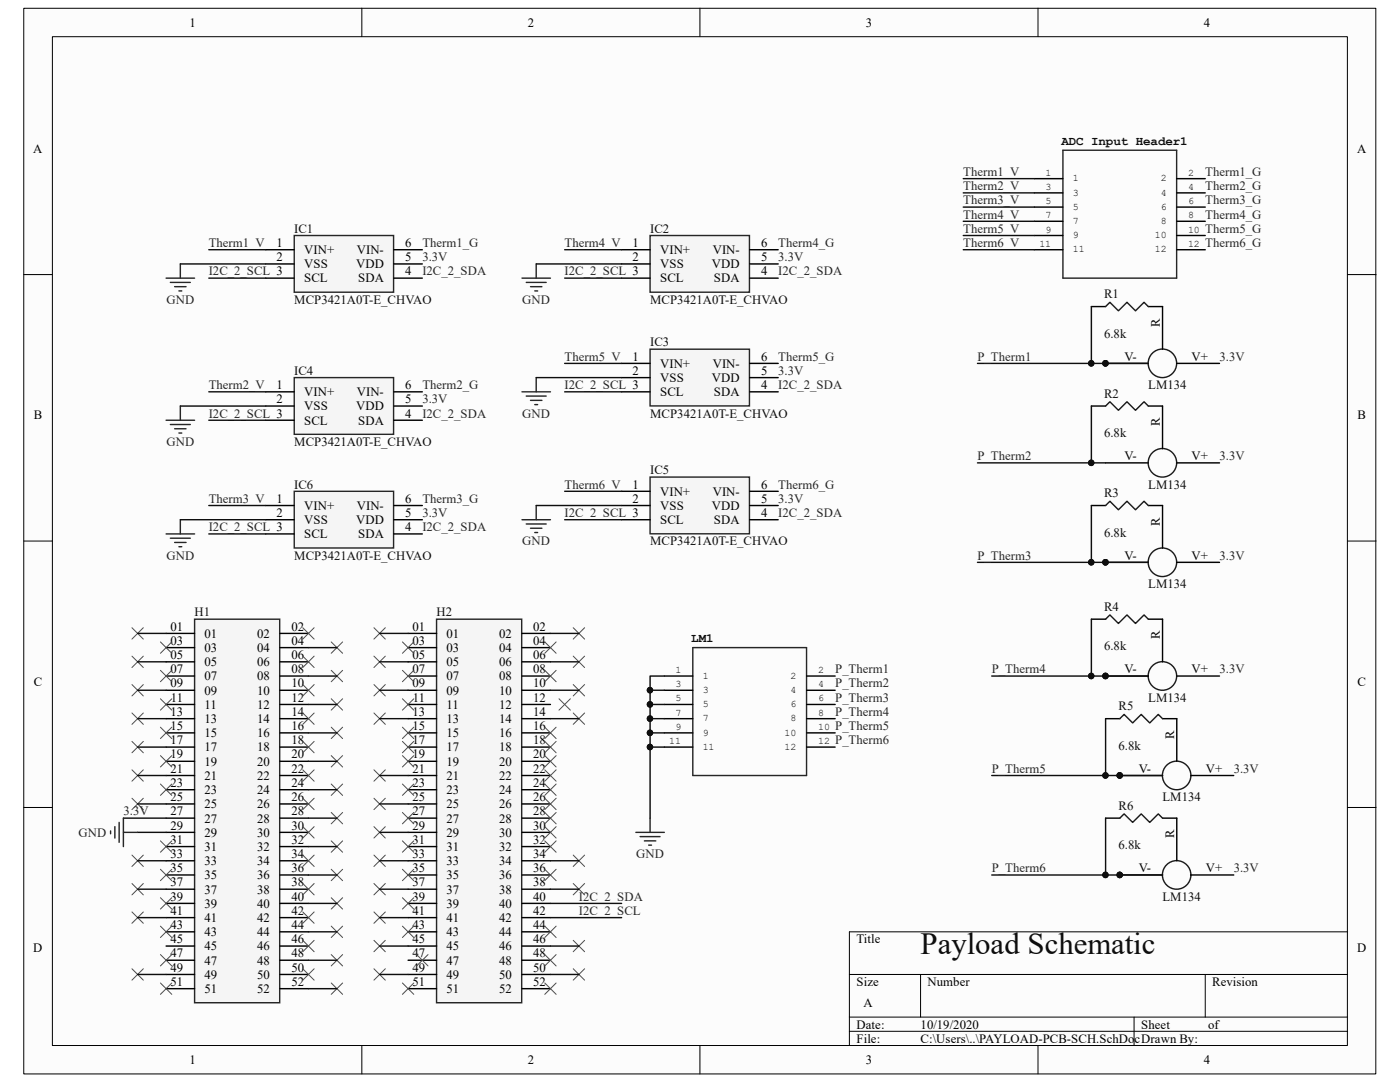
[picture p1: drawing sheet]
<svg xmlns="http://www.w3.org/2000/svg" width="279mm" height="216mm" viewBox="0 0 279 216" stroke-linecap="round" stroke-linejoin="round" font-family="sans-serif">
<path d="M4.8 1.7h269.8v212.6h-269.8z" fill="#fcfcfc"/>
<path d="M4.7 1.7h269.9v212.6h-269.9z" fill="none" stroke="#000" stroke-width=".2"/>
<path d="M10.5 7.4h258.4v201.2h-258.4z" fill="#fcfcfc"/>
<g fill="none" stroke="#000" stroke-width=".2">
<path d="M10.5 7.3h258.4v201.3h-258.4zM72.2 1.6v5.7M139.7 1.6v5.7M207.2 1.6v5.7M4.7 54.8h5.7M268.9 54.8h5.7M4.7 108h5.7M268.9 108h5.7M4.7 161.1h5.7M268.9 161.1h5.7M169.5 194.4h99.4M183.7 194.4v8.5"/>
<path d="M240.5 194.4v8.5M268.9 185.9h-99.4v22.7M72.2 208.6v5.7M139.7 208.6v5.7M169.5 202.9h99.4M169.5 205.8h99.4M207.2 208.6v5.7M226.3 202.9v5.7"/>
</g>
<path d="M87.1 123.6h17v76.5h-17z" fill-rule="evenodd" fill="#f5f5f5" stroke="#262626" stroke-width=".28"/>
<g fill="none" stroke="#000" stroke-width=".28">
<path d="M81.4 126.4h5.7M81.4 129.2h5.7M81.4 132.1h5.7M81.4 134.9h5.7M81.4 137.7h5.7M104.2 126.4h5.7M104.2 129.2h5.7M104.2 132.1h5.7M104.2 134.9h5.7M104.2 137.7h5.7M81.4 140.6h5.7M81.4 143.4h5.7"/>
<path d="M81.4 146.2h5.7M81.4 149.1h5.7M81.4 151.9h5.7M81.4 154.7h5.7M81.4 157.6h5.7M104.2 140.6h5.7M104.2 143.4h5.7M104.2 146.2h5.7M104.2 149.1h5.7M104.2 151.9h5.7M104.2 154.7h5.7M104.2 157.6h5.7"/>
<path d="M81.4 160.4h5.7M81.4 163.3h5.7M81.4 166.1h5.7M81.4 168.9h5.7M81.4 171.8h5.7M81.4 174.6h5.7M81.4 177.4h5.7M104.2 160.4h5.7M104.2 163.3h5.7M104.2 166.1h5.7M104.2 168.9h5.7M104.2 171.8h5.7"/>
<path d="M104.2 174.6h5.7M104.2 177.4h5.7M81.4 180.3h5.7M81.4 183.1h5.7M81.4 185.9h5.7M81.4 188.8h5.7M81.4 191.6h5.7M81.4 194.4h5.7M81.4 197.3h5.7M104.2 180.3h5.7M104.2 183.1h5.7M104.2 185.9h5.7"/>
<path d="M104.2 188.8h5.7M104.2 191.6h5.7M104.2 194.4h5.7M104.2 197.3h5.7"/>
</g>
<path d="M38.8 123.6h17v76.5h-17z" fill-rule="evenodd" fill="#f5f5f5" stroke="#262626" stroke-width=".28"/>
<g fill="none" stroke="#000" stroke-width=".28">
<path d="M206.4 35.6h5.7M206.4 38.5h5.7M234.9 35.6h5.6M234.9 38.5h5.6M206.4 41.3h5.7M206.4 44.2h5.7M206.4 47h5.7M206.4 49.8h5.7M234.9 41.3h5.6M234.9 44.2h5.6M234.9 47h5.6M234.9 49.8h5.6"/>
<path d="M33.1 126.4h5.7M33.1 129.2h5.7M33.1 132.1h5.7M33.1 134.9h5.7M33.1 137.7h5.7M55.9 126.4h5.7M55.9 129.2h5.7M55.9 132.1h5.7M55.9 134.9h5.7M55.9 137.7h5.7M132.6 134.9h5.7M132.6 137.7h5.7"/>
<path d="M161 134.9h5.7M161 137.7h5.7M33.1 140.6h5.7M33.1 143.4h5.7M33.1 146.2h5.7M33.1 149.1h5.7M33.1 151.9h5.7M33.1 154.7h5.7M33.1 157.6h5.7M55.9 140.6h5.7M55.9 143.4h5.7M55.9 146.2h5.7"/>
<path d="M55.9 149.1h5.7M55.9 151.9h5.7M55.9 154.7h5.7M55.9 157.6h5.7M132.6 140.6h5.7M132.6 143.4h5.7M132.6 146.2h5.7M132.6 149.1h5.7M161 140.6h5.7M161 143.4h5.7M161 146.2h5.7M161 149.1h5.7"/>
<path d="M33.1 160.4h5.7M33.1 163.3h5.7M33.1 166.1h5.7M33.1 168.9h5.7M33.1 171.8h5.7M33.1 174.6h5.7M33.1 177.4h5.7M55.9 160.4h5.7M55.9 163.3h5.7M55.9 166.1h5.7M55.9 168.9h5.7M55.9 171.8h5.7"/>
<path d="M55.9 174.6h5.7M55.9 177.4h5.7M33.1 180.3h5.7M33.1 183.1h5.7M33.1 185.9h5.7M33.1 188.8h5.7M33.1 191.6h5.7M33.1 194.4h5.7M33.1 197.3h5.7M55.9 180.3h5.7M55.9 183.1h5.7M55.9 185.9h5.7"/>
<path d="M55.9 188.8h5.7M55.9 191.6h5.7M55.9 194.4h5.7M55.9 197.3h5.7"/>
</g>
<g fill="none" stroke="#4c4c4c" stroke-width=".2">
<path d="M26.3 136.6l2.3 2.3M26.3 130.9l2.3 2.3M26.3 125.3l2.3 2.2M28.6 136.6l-2.3 2.3M28.6 130.9l-2.3 2.3M28.6 125.3l-2.3 2.2M32 139.4l2.3 2.3M32 133.8l2.3 2.2M32 128.1l2.3 2.3M34.3 139.4l-2.3 2.3M34.3 133.8l-2.3 2.2M34.3 128.1l-2.3 2.3"/>
<path d="M60.4 136.6l2.3 2.3M60.4 130.9l2.3 2.3M60.4 125.3l2.3 2.2M62.7 136.6l-2.3 2.3M62.7 130.9l-2.3 2.3M62.7 125.3l-2.3 2.2M66.1 139.4l2.3 2.3M66.1 133.8l2.3 2.2M66.1 128.1l2.3 2.3M68.4 139.4l-2.3 2.3M68.4 133.8l-2.3 2.2M68.4 128.1l-2.3 2.3"/>
<path d="M74.6 136.6l2.3 2.3M74.6 130.9l2.3 2.3M74.6 125.3l2.3 2.2M76.9 130.9l-2.3 2.3M76.9 125.3l-2.3 2.2M76.9 136.6l-2.3 2.3M80.3 139.4l2.3 2.3M80.3 133.8l2.3 2.2M80.3 128.1l2.3 2.3M82.6 139.4l-2.3 2.3M82.6 133.8l-2.3 2.2M82.6 128.1l-2.3 2.3"/>
<path d="M108.7 133.8l2.3 2.2M108.7 128.1l2.3 2.3M111 133.8l-2.3 2.2M111 128.1l-2.3 2.3M111.6 139.4l2.2 2.3M113.8 139.4l-2.2 2.3M114.4 136.6l2.3 2.3M114.4 130.9l2.3 2.3M114.4 125.3l2.3 2.2M116.7 136.6l-2.3 2.3M116.7 130.9l-2.3 2.3M116.7 125.3l-2.3 2.2"/>
<path d="M26.3 159.3l2.3 2.2M26.3 153.6l2.3 2.3M26.3 147.9l2.3 2.3M26.3 142.3l2.3 2.2M28.6 159.3l-2.3 2.2M28.6 153.6l-2.3 2.3M28.6 147.9l-2.3 2.3M28.6 142.3l-2.3 2.2M32 156.4l2.3 2.3M32 150.8l2.3 2.2M32 145.1l2.3 2.3M34.3 156.4l-2.3 2.3"/>
<path d="M34.3 150.8l-2.3 2.2M34.3 145.1l-2.3 2.3M60.4 159.3l2.3 2.2M60.4 153.6l2.3 2.3M60.4 147.9l2.3 2.3M60.4 142.3l2.3 2.2M62.7 159.3l-2.3 2.2M62.7 153.6l-2.3 2.3M62.7 147.9l-2.3 2.3M62.7 142.3l-2.3 2.2M66.1 156.4l2.3 2.3M66.1 150.8l2.3 2.2"/>
<path d="M66.1 145.1l2.3 2.3M68.4 156.4l-2.3 2.3M68.4 150.8l-2.3 2.2M68.4 145.1l-2.3 2.3M74.6 159.3l2.3 2.2M74.6 153.6l2.3 2.3M74.6 142.3l2.3 2.2M76.9 159.3l-2.3 2.2M76.9 142.3l-2.3 2.2M76.9 153.6l-2.3 2.3M80.3 150.8l2.3 2.2M80.3 145.1l2.3 2.3"/>
<path d="M80.3 156.4l2.3 2.3M82.6 156.4l-2.3 2.3M82.6 150.8l-2.3 2.2M82.6 145.1l-2.3 2.3M108.7 150.8l2.3 2.2M108.7 145.1l2.3 2.3M111 150.8l-2.3 2.2M111 145.1l-2.3 2.3M114.4 142.3l2.3 2.2M116.7 142.3l-2.3 2.2M26.3 176.3l2.3 2.3M26.3 170.6l2.3 2.3"/>
<path d="M28.6 176.3l-2.3 2.3M28.6 170.6l-2.3 2.3M32 179.1l2.3 2.3M32 173.5l2.3 2.2M32 167.8l2.3 2.3M34.3 179.1l-2.3 2.3M34.3 173.5l-2.3 2.2M34.3 167.8l-2.3 2.3M60.4 170.6l2.3 2.3M60.4 176.3l2.3 2.3M60.4 165l2.3 2.2M62.7 176.3l-2.3 2.3"/>
<path d="M62.7 170.6l-2.3 2.3M62.7 165l-2.3 2.2M66.1 173.5l2.3 2.2M66.1 162.1l2.3 2.3M66.1 179.1l2.3 2.3M66.1 167.8l2.3 2.3M68.4 179.1l-2.3 2.3M68.4 173.5l-2.3 2.2M68.4 167.8l-2.3 2.3M68.4 162.1l-2.3 2.3M74.6 170.6l2.3 2.3M74.6 176.3l2.3 2.3"/>
<path d="M74.6 165l2.3 2.2M76.9 176.3l-2.3 2.3M76.9 165l-2.3 2.2M76.9 170.6l-2.3 2.3M80.3 173.5l2.3 2.2M80.3 162.1l2.3 2.3M80.3 179.1l2.3 2.3M80.3 167.8l2.3 2.3M82.6 173.5l-2.3 2.2M82.6 179.1l-2.3 2.3M82.6 167.8l-2.3 2.3M82.6 162.1l-2.3 2.3"/>
<path d="M108.7 173.5l2.3 2.2M111 173.5l-2.3 2.2M114.4 176.3l2.3 2.3M114.4 170.6l2.3 2.3M116.7 176.3l-2.3 2.3M116.7 170.6l-2.3 2.3M26.3 193.3l2.3 2.3M26.3 182l2.3 2.2M28.6 193.3l-2.3 2.3M28.6 182l-2.3 2.2M32 196.1l2.3 2.3M32 190.5l2.3 2.2"/>
<path d="M32 184.8l2.3 2.3M34.3 196.1l-2.3 2.3M34.3 190.5l-2.3 2.2M34.3 184.8l-2.3 2.3M60.4 193.3l2.3 2.3M60.4 182l2.3 2.2M60.4 187.6l2.3 2.3M62.7 193.3l-2.3 2.3M62.7 187.6l-2.3 2.3M62.7 182l-2.3 2.2M66.1 184.8l2.3 2.3M66.1 196.1l2.3 2.3"/>
<path d="M66.1 190.5l2.3 2.2M68.4 196.1l-2.3 2.3M68.4 190.5l-2.3 2.2M68.4 184.8l-2.3 2.3M74.6 193.3l2.3 2.3M74.6 182l2.3 2.2M74.6 187.6l2.3 2.3M76.9 187.6l-2.3 2.3M76.9 182l-2.3 2.2M76.9 193.3l-2.3 2.3M80.3 196.1l2.3 2.3M80.3 184.8l2.3 2.3"/>
<path d="M82.6 196.1l-2.3 2.3M82.6 184.8l-2.3 2.3M83.2 190.5l2.2 2.2M85.4 190.5l-2.2 2.2M108.7 196.1l2.3 2.3M108.7 184.8l2.3 2.3M108.7 190.5l2.3 2.2M111 184.8l-2.3 2.3M111 196.1l-2.3 2.3M111 190.5l-2.3 2.2M114.4 193.3l2.3 2.3M114.4 187.6l2.3 2.3"/>
<path d="M116.7 193.3l-2.3 2.3M116.7 187.6l-2.3 2.3"/>
</g>
<path d="M212.1 30h22.7v25.5h-22.7zM138.3 129.2h22.7v25.5h-22.7z" fill="none" stroke="#262626" stroke-width=".28"/>
<path d="M58.7 98h19.8v11.3h-19.8z" fill-rule="evenodd" fill="#f5f5f5" stroke="#262626" stroke-width=".28"/>
<path d="M53 100.9h5.7M53 103.7h5.7M53 106.5h5.7M78.6 100.9h5.7M78.6 103.7h5.7M78.6 106.5h5.7" fill="none" stroke="#000" stroke-width=".28"/>
<path d="M33.1 106.5h5.7M34 107.4h4M34.9 108.2h2.2M35.7 109.1h.6M36 103.7v2.8" fill="none" stroke="#262626" stroke-width=".28"/>
<path d="M58.7 75.3h19.8v11.4h-19.8z" fill-rule="evenodd" fill="#f5f5f5" stroke="#262626" stroke-width=".28"/>
<path d="M53 78.2h5.7M78.6 78.2h5.7M53 81h5.7M53 83.9h5.7M78.6 81h5.7M78.6 83.9h5.7" fill="none" stroke="#000" stroke-width=".28"/>
<path d="M33.1 83.9h5.7M34 84.7h4M34.9 85.6h2.2M35.7 86.4h.6M36 81v2.9" fill="none" stroke="#262626" stroke-width=".28"/>
<path d="M58.7 47h19.8v11.3h-19.8z" fill-rule="evenodd" fill="#f5f5f5" stroke="#262626" stroke-width=".28"/>
<path d="M53 49.8h5.7M53 52.7h5.7M53 55.5h5.7M78.6 49.8h5.7M78.6 52.7h5.7M78.6 55.5h5.7" fill="none" stroke="#000" stroke-width=".28"/>
<path d="M33.1 55.5h5.7M34 56.4h4M34.9 57.2h2.2M35.7 58.1h.6M36 52.7v2.8" fill="none" stroke="#262626" stroke-width=".28"/>
<path d="M129.7 47h19.9v11.3h-19.9z" fill-rule="evenodd" fill="#f5f5f5" stroke="#262626" stroke-width=".28"/>
<path d="M124.1 49.8h5.6M124.1 52.7h5.6M124.1 55.5h5.6M149.6 49.8h5.7M149.6 52.7h5.7M149.6 55.5h5.7" fill="none" stroke="#000" stroke-width=".28"/>
<path d="M104.2 55.5h5.7M105 56.4h4M105.9 57.2h2.2M106.7 58.1h.6M107 52.7v2.8" fill="none" stroke="#262626" stroke-width=".28"/>
<path d="M129.7 69.7h19.9v11.3h-19.9z" fill-rule="evenodd" fill="#f5f5f5" stroke="#262626" stroke-width=".28"/>
<path d="M124.1 72.5h5.6M124.1 75.3h5.6M124.1 78.2h5.6M149.6 72.5h5.7M149.6 75.3h5.7M149.6 78.2h5.7" fill="none" stroke="#000" stroke-width=".28"/>
<path d="M104.2 78.2h5.7M105 79h4M105.9 79.9h2.2M107 75.3v2.9M106.7 80.7h.6" fill="none" stroke="#262626" stroke-width=".28"/>
<path d="M129.7 95.2h19.9v11.3h-19.9z" fill-rule="evenodd" fill="#f5f5f5" stroke="#262626" stroke-width=".28"/>
<g fill="none" stroke="#000" stroke-width=".28">
<path d="M217.8 61.2h2.8M220.6 72.5h8.6M229.2 61.2h2.8v8.5M234.9 72.5h8.5M124.1 98h5.6M149.6 98h5.7M217.8 81h2.8M220.6 92.4h8.6M229.2 81h2.8v8.5M234.9 92.4h8.5M124.1 100.9h5.6M124.1 103.7h5.6"/>
<path d="M149.6 100.9h5.7M149.6 103.7h5.7M217.8 100.9h2.8M220.6 112.2h8.6M229.2 100.9h2.8v8.5M234.9 112.2h8.5M217.8 123.6h2.8M220.6 134.9h8.6M229.2 123.6h2.8v8.5M234.9 134.9h8.5M220.6 143.4h2.9M223.5 154.7h8.5"/>
<path d="M232 143.4h2.9v8.5M237.7 154.7h8.5M220.6 163.3h2.9M223.5 174.6h8.5M232 163.3h2.9v8.5M237.7 174.6h8.5"/>
</g>
<g fill="none" stroke="#262626" stroke-width=".28">
<path d="M104.2 103.7h5.7M105 104.6h4M105.9 105.4h2.2M106.7 106.3h.6M107 100.9v2.8M22.1 165.8v.6M22.9 165v2.2M23.8 164.1v4M24.6 166.1h2.9M24.6 163.3v5.6M126.9 166.1h5.7M127.8 166.9h3.9"/>
<path d="M128.6 167.8h2.3M129.5 168.6h.5M129.7 163.3v2.8"/>
</g>
<path d="M220.6 61.2l.9-.9 1.7 1.7 1.7-1.7 1.7 1.7 1.7-1.7 .9 .9M234.8 72.5a2.84 2.84 0 0 0-4-2.6 2.84 2.84 0 0 0-.6 4.8 2.84 2.84 0 0 0 4.5-1.5l.1-.6M220.6 81l.9-.8 1.7 1.7 1.7-1.7 1.7 1.7 1.7-1.7 .9 .8M234.8 92.4a2.84 2.84 0 0 0-4-2.6 2.84 2.84 0 0 0-.6 4.7 2.84 2.84 0 0 0 4.5-1.4l.1-.7M220.6 100.9l.9-.9 1.7 1.7 1.7-1.7 1.7 1.7 1.7-1.7 .9 .9M234.8 112.2a2.84 2.84 0 0 0-4-2.6 2.84 2.84 0 0 0-.6 4.8 2.84 2.84 0 0 0 4.5-1.5l.1-.6M220.6 123.6l.9-.9 1.7 1.7 1.7-1.7 1.7 1.7 1.7-1.7 .9 .9M234.8 134.9a2.84 2.84 0 0 0-4-2.6 2.84 2.84 0 0 0-.6 4.8 2.84 2.84 0 0 0 4.5-1.5l.1-.6M223.5 143.4l.8-.8 1.7 1.7 1.8-1.7 1.7 1.7 1.7-1.7 .8 .8M237.7 154.7a2.84 2.84 0 0 0-4.1-2.5 2.84 2.84 0 0 0-.6 4.7 2.84 2.84 0 0 0 4.6-1.5l.1-.6M223.5 163.3l.8-.9 1.7 1.7 1.8-1.7 1.7 1.7 1.7-1.7 .8 .9M237.7 174.6a2.84 2.84 0 0 0-4.1-2.6 2.84 2.84 0 0 0-.6 4.8 2.84 2.84 0 0 0 4.6-1.5l.1-.7" fill="none" stroke="#1c1c1c" stroke-width=".28"/>
<g fill="#0e0e0e" stroke="#0e0e0e" stroke-width=".2">
<circle cx="220.6" cy="72.5" r=".55"/>
<circle cx="220.6" cy="112.2" r=".55"/>
<circle cx="220.6" cy="134.9" r=".55"/>
<circle cx="223.5" cy="154.7" r=".55"/>
<circle cx="223.5" cy="174.6" r=".55"/>
<circle cx="217.8" cy="72.5" r=".55"/>
<circle cx="217.8" cy="92.3" r=".55"/>
<circle cx="217.8" cy="112.2" r=".55"/>
<circle cx="217.8" cy="134.9" r=".55"/>
<circle cx="220.6" cy="154.7" r=".55"/>
<circle cx="220.6" cy="174.6" r=".55"/>
<circle cx="129.7" cy="137.7" r=".55"/>
<circle cx="129.7" cy="140.6" r=".55"/>
<circle cx="129.7" cy="143.4" r=".55"/>
<circle cx="129.7" cy="146.2" r=".55"/>
<circle cx="129.7" cy="149.1" r=".55"/>
</g>
<g fill="none" stroke="#0e0e0e" stroke-width=".28">
<path d="M192.2 35.6h14.2M192.2 38.5h14.2M36 52.7h17M41.7 49.8h11.3M41.7 55.5h11.3M107 52.7h17.1M112.7 49.8h11.4M112.7 55.5h11.4M192.2 49.8h14.2M192.2 41.3h14.2M192.2 44.2h14.2M192.2 47h14.2"/>
<path d="M41.7 78.2h11.3M107 75.3h17.1M112.7 78.2h11.4M112.7 72.5h11.4M195.1 72.5h22.7M217.8 61.2v11.3h11.4M36 81h17M41.7 83.9h11.3M112.7 98h11.4M195.1 92.4h22.7M217.8 81v11.4h2.8M36 103.7h17"/>
<path d="M41.7 100.9h11.3M41.7 106.5h11.3M107 100.9h17.1M112.7 103.7h11.4M195.1 112.2h22.7M217.8 100.9v11.3h11.4M27.5 137.7h5.6M27.5 132.1h5.6M27.5 126.4h5.6M61.6 134.9h5.6M61.6 129.2h5.6M75.8 137.7h5.6"/>
<path d="M75.8 132.1h5.6M75.8 126.4h5.6M109.9 137.7h5.6M109.9 132.1h5.6M109.9 126.4h5.6M129.7 137.7h2.9M132.6 134.9h-2.9v28.4M197.9 134.9h19.9M217.8 123.6v11.3h11.4M27.5 154.7h5.6M27.5 149.1h5.6M27.5 143.4h5.6"/>
<path d="M61.6 157.6h5.6M61.6 151.9h5.6M61.6 146.2h5.6M61.6 140.6h5.6M75.8 154.7h5.6M75.8 143.4h5.6M109.9 143.4h5.6M129.7 146.2h2.9M129.7 140.6h2.9M129.7 149.1h2.9M129.7 143.4h2.9M197.9 154.7h22.7"/>
<path d="M220.6 143.4v11.3h11.4M24.6 163.3h8.5M27.5 177.4h5.6M27.5 171.8h5.6M27.5 166.1h5.6M27.5 160.4h5.6M61.6 174.6h5.6M61.6 168.9h5.6M61.6 163.3h5.6M75.8 177.4h5.6M75.8 171.8h5.6M75.8 166.1h5.6"/>
<path d="M75.8 160.4h5.6M109.9 177.4h5.6M109.9 171.8h5.6M197.9 174.6h22.7M220.6 163.3v11.3h11.4M27.5 194.4h5.6M27.5 183.1h5.6M61.6 197.3h5.6M61.6 191.6h5.6M61.6 185.9h5.6M61.6 180.3h5.6M75.8 194.4h5.6"/>
<path d="M75.8 183.1h5.6M75.8 188.8h5.6M109.9 180.3h14.2M109.9 194.4h5.6M109.9 183.1h14.2M109.9 188.8h5.6"/>
</g>
<g fill="none" stroke="#4c4c4c" stroke-width=".2">
<path d="M80.3 147.9l2.3 2.3M82.6 147.9l-2.3 2.3M108.7 147.9l2.3 2.3M108.7 153.6l2.3 2.3M108.7 156.4l2.3 2.3M108.7 159.3l2.3 2.2M111 147.9l-2.3 2.3M111 153.6l-2.3 2.3M111 156.4l-2.3 2.3M111 159.3l-2.3 2.2M108.7 162.1l2.3 2.3M108.7 165l2.3 2.2"/>
<path d="M108.7 167.8l2.3 2.3M111 162.1l-2.3 2.3M111 165l-2.3 2.2M111 167.8l-2.3 2.3"/>
</g>
<text font-size="6.1" fill="#0e0e0e" x="183.7" y="190.3">Payload Schematic</text>
<g font-size="2.5">
<text x="37.8" y="5.3">1</text>
<text x="105.3" y="5.3">2</text>
<text x="172.8" y="5.3">3</text>
<text x="240.2" y="5.3">4</text>
<text x="6.6" y="30.5">A</text>
<text x="270.8" y="30.5">A</text>
<text x="55.2" y="49.3">1</text>
<text x="55.2" y="52.1">2</text>
<text x="60.7" y="50.7">VIN+</text>
<text x="60.7" y="53.5">VSS</text>
<text x="71.1" y="53.5">VDD</text>
<text x="71.2" y="50.7">VIN-</text>
<text x="80.9" y="49.3">6</text>
<text x="80.9" y="52.1">5</text>
<text x="126.2" y="49.3">1</text>
<text x="126.2" y="52.1">2</text>
<text x="131.7" y="50.7">VIN+</text>
<text x="131.7" y="53.5">VSS</text>
<text x="142.1" y="53.5">VDD</text>
<text x="142.2" y="50.7">VIN-</text>
<text x="151.9" y="49.3">6</text>
<text x="151.9" y="52.1">5</text>
<text x="60.7" y="56.3">SCL</text>
<text x="71.5" y="56.3">SDA</text>
<text x="80.9" y="54.9">4</text>
<text x="131.7" y="56.3">SCL</text>
<text x="142.5" y="56.3">SDA</text>
<text x="151.9" y="54.9">4</text>
<text x="231.4" y="65.2" transform="rotate(-90 231.4 65.2)">R</text>
<text x="126.2" y="72">1</text>
<text x="151.9" y="72">6</text>
<text x="224.4" y="72">V-</text>
<text x="237.8" y="72">V+</text>
<text x="55.2" y="77.6">1</text>
<text x="80.9" y="77.6">6</text>
<text x="126.2" y="74.8">2</text>
<text x="131.7" y="73.4">VIN+</text>
<text x="131.7" y="76.2">VSS</text>
<text x="142.1" y="76.2">VDD</text>
<text x="142.2" y="73.4">VIN-</text>
<text x="151.9" y="74.8">5</text>
<text x="151.9" y="77.6">4</text>
<text x="6.7" y="83.7">B</text>
<text x="55.2" y="80.5">2</text>
<text x="60.7" y="79">VIN+</text>
<text x="60.7" y="81.9">VSS</text>
<text x="71.1" y="81.9">VDD</text>
<text x="71.2" y="79">VIN-</text>
<text x="80.9" y="80.5">5</text>
<text x="80.9" y="83.3">4</text>
<text x="131.7" y="79">SCL</text>
<text x="142.5" y="79">SDA</text>
<text x="270.9" y="83.7">B</text>
<text x="60.7" y="84.7">SCL</text>
<text x="71.5" y="84.7">SDA</text>
<text x="231.4" y="85" transform="rotate(-90 231.4 85)">R</text>
<text x="224.4" y="91.8">V-</text>
<text x="237.8" y="91.8">V+</text>
<text x="55.2" y="100.3">1</text>
<text x="60.7" y="101.7">VIN+</text>
<text x="71.2" y="101.7">VIN-</text>
<text x="80.9" y="100.3">6</text>
<text x="126.2" y="97.5">1</text>
<text x="126.2" y="100.3">2</text>
<text x="131.7" y="98.9">VIN+</text>
<text x="131.7" y="101.7">VSS</text>
<text x="142.1" y="101.7">VDD</text>
<text x="142.2" y="98.9">VIN-</text>
<text x="151.9" y="97.5">6</text>
<text x="151.9" y="100.3">5</text>
<text x="55.2" y="103.2">2</text>
<text x="60.7" y="104.6">VSS</text>
<text x="60.7" y="107.4">SCL</text>
<text x="71.1" y="104.6">VDD</text>
<text x="71.5" y="107.4">SDA</text>
<text x="80.9" y="103.2">5</text>
<text x="80.9" y="106">4</text>
<text x="131.7" y="104.6">SCL</text>
<text x="142.5" y="104.6">SDA</text>
<text x="151.9" y="103.2">4</text>
<text x="231.4" y="104.9" transform="rotate(-90 231.4 104.9)">R</text>
<text x="224.4" y="111.7">V-</text>
<text x="237.8" y="111.7">V+</text>
<text x="34" y="125.8">01</text>
<text x="58.2" y="125.8">02</text>
<text x="82.3" y="125.8">01</text>
<text x="106.4" y="125.8">02</text>
<text x="34" y="128.7">03</text>
<text x="34" y="131.5">05</text>
<text x="40.8" y="127.3">01</text>
<text x="40.8" y="130.1">03</text>
<text x="51.3" y="127.3">02</text>
<text x="51.3" y="130.1">04</text>
<text x="58.2" y="128.7">04</text>
<text x="58.2" y="131.5">06</text>
<text x="82.3" y="128.7">03</text>
<text x="82.3" y="131.5">05</text>
<text x="89.1" y="127.3">01</text>
<text x="89.1" y="130.1">03</text>
<text x="99.6" y="127.3">02</text>
<text x="99.6" y="130.1">04</text>
<text x="106.4" y="128.7">04</text>
<text x="106.4" y="131.5">06</text>
<text x="231.4" y="127.5" transform="rotate(-90 231.4 127.5)">R</text>
<text x="6.7" y="136.8">C</text>
<text x="34" y="134.3">07</text>
<text x="34" y="137.2">09</text>
<text x="40.8" y="132.9">05</text>
<text x="40.8" y="135.8">07</text>
<text x="51.3" y="132.9">06</text>
<text x="51.3" y="135.8">08</text>
<text x="58.2" y="134.3">08</text>
<text x="58.2" y="137.2">10</text>
<text x="82.3" y="134.3">07</text>
<text x="82.3" y="137.2">09</text>
<text x="89.1" y="132.9">05</text>
<text x="89.1" y="135.8">07</text>
<text x="99.6" y="132.9">06</text>
<text x="99.6" y="135.8">08</text>
<text x="106.4" y="134.3">08</text>
<text x="106.4" y="137.2">10</text>
<text x="224.4" y="134.3">V-</text>
<text x="237.8" y="134.3">V+</text>
<text x="270.9" y="136.8">C</text>
<text x="34" y="142.8">13</text>
<text x="34.1" y="140">11</text>
<text x="40.8" y="138.6">09</text>
<text x="40.8" y="141.4">11</text>
<text x="51.3" y="138.6">10</text>
<text x="51.3" y="141.4">12</text>
<text x="58.2" y="140">12</text>
<text x="58.2" y="142.8">14</text>
<text x="82.3" y="142.8">13</text>
<text x="82.4" y="140">11</text>
<text x="89.1" y="138.6">09</text>
<text x="89.1" y="141.4">11</text>
<text x="99.6" y="138.6">10</text>
<text x="99.6" y="141.4">12</text>
<text x="106.4" y="140">12</text>
<text x="106.4" y="142.8">14</text>
<text x="34" y="145.7">15</text>
<text x="34" y="148.5">17</text>
<text x="40.8" y="144.3">13</text>
<text x="40.8" y="147.1">15</text>
<text x="40.8" y="149.9">17</text>
<text x="51.3" y="144.3">14</text>
<text x="51.3" y="147.1">16</text>
<text x="51.3" y="149.9">18</text>
<text x="58.2" y="145.7">16</text>
<text x="58.2" y="148.5">18</text>
<text x="82.3" y="145.7">15</text>
<text x="82.3" y="148.5">17</text>
<text x="89.1" y="144.3">13</text>
<text x="89.1" y="147.1">15</text>
<text x="89.1" y="149.9">17</text>
<text x="99.6" y="144.3">14</text>
<text x="99.6" y="147.1">16</text>
<text x="99.6" y="149.9">18</text>
<text x="106.4" y="145.7">16</text>
<text x="106.4" y="148.5">18</text>
<text x="234.3" y="147.4" transform="rotate(-90 234.3 147.4)">R</text>
<text x="34" y="151.3">19</text>
<text x="34" y="154.2">21</text>
<text x="40.8" y="152.8">19</text>
<text x="40.8" y="155.6">21</text>
<text x="51.3" y="152.8">20</text>
<text x="51.3" y="155.6">22</text>
<text x="58.2" y="151.3">20</text>
<text x="58.2" y="154.2">22</text>
<text x="82.3" y="151.3">19</text>
<text x="82.3" y="154.2">21</text>
<text x="89.1" y="152.8">19</text>
<text x="89.1" y="155.6">21</text>
<text x="99.6" y="152.8">20</text>
<text x="99.6" y="155.6">22</text>
<text x="106.4" y="151.3">20</text>
<text x="106.4" y="154.2">22</text>
<text x="227.3" y="154.2">V-</text>
<text x="240.6" y="154.2">V+</text>
<text x="34" y="157">23</text>
<text x="34" y="159.9">25</text>
<text x="40.8" y="158.5">23</text>
<text x="40.8" y="161.3">25</text>
<text x="51.3" y="158.5">24</text>
<text x="51.3" y="161.3">26</text>
<text x="58.2" y="157">24</text>
<text x="58.2" y="159.9">26</text>
<text x="82.3" y="157">23</text>
<text x="82.3" y="159.9">25</text>
<text x="89.1" y="158.5">23</text>
<text x="89.1" y="161.3">25</text>
<text x="99.6" y="158.5">24</text>
<text x="99.6" y="161.3">26</text>
<text x="106.4" y="157">24</text>
<text x="106.4" y="159.9">26</text>
<text x="34" y="162.7">27</text>
<text x="34" y="165.5">29</text>
<text x="40.8" y="164.1">27</text>
<text x="40.8" y="167">29</text>
<text x="51.3" y="164.1">28</text>
<text x="51.3" y="167">30</text>
<text x="58.2" y="162.7">28</text>
<text x="58.2" y="165.5">30</text>
<text x="82.3" y="162.7">27</text>
<text x="82.3" y="165.5">29</text>
<text x="89.1" y="164.1">27</text>
<text x="89.1" y="167">29</text>
<text x="99.6" y="164.1">28</text>
<text x="99.6" y="167">30</text>
<text x="106.4" y="162.7">28</text>
<text x="106.4" y="165.5">30</text>
<text x="234.3" y="167.2" transform="rotate(-90 234.3 167.2)">R</text>
<text x="34" y="168.4">31</text>
<text x="34" y="171.2">33</text>
<text x="40.8" y="169.8">31</text>
<text x="40.8" y="172.6">33</text>
<text x="51.3" y="169.8">32</text>
<text x="51.3" y="172.6">34</text>
<text x="58.2" y="168.4">32</text>
<text x="58.2" y="171.2">34</text>
<text x="82.3" y="168.4">31</text>
<text x="82.3" y="171.2">33</text>
<text x="89.1" y="169.8">31</text>
<text x="89.1" y="172.6">33</text>
<text x="99.6" y="169.8">32</text>
<text x="99.6" y="172.6">34</text>
<text x="106.4" y="168.4">32</text>
<text x="106.4" y="171.2">34</text>
<text x="34" y="174">35</text>
<text x="34" y="176.9">37</text>
<text x="34" y="179.7">39</text>
<text x="40.8" y="175.5">35</text>
<text x="40.8" y="178.3">37</text>
<text x="51.3" y="175.5">36</text>
<text x="51.3" y="178.3">38</text>
<text x="58.2" y="174">36</text>
<text x="58.2" y="176.9">38</text>
<text x="58.2" y="179.7">40</text>
<text x="82.3" y="174">35</text>
<text x="82.3" y="176.9">37</text>
<text x="82.3" y="179.7">39</text>
<text x="89.1" y="175.5">35</text>
<text x="89.1" y="178.3">37</text>
<text x="99.6" y="175.5">36</text>
<text x="99.6" y="178.3">38</text>
<text x="106.4" y="174">36</text>
<text x="106.4" y="176.9">38</text>
<text x="106.4" y="179.7">40</text>
<text x="227.3" y="174">V-</text>
<text x="240.6" y="174">V+</text>
<text x="34" y="182.5">41</text>
<text x="34" y="185.4">43</text>
<text x="40.8" y="181.1">39</text>
<text x="40.8" y="184">41</text>
<text x="51.3" y="181.1">40</text>
<text x="51.3" y="184">42</text>
<text x="58.2" y="182.5">42</text>
<text x="58.2" y="185.4">44</text>
<text x="82.3" y="182.5">41</text>
<text x="82.3" y="185.4">43</text>
<text x="89.1" y="181.1">39</text>
<text x="89.1" y="184">41</text>
<text x="99.6" y="181.1">40</text>
<text x="99.6" y="184">42</text>
<text x="106.4" y="182.5">42</text>
<text x="106.4" y="185.4">44</text>
<text x="6.6" y="190">D</text>
<text x="34" y="188.2">45</text>
<text x="34" y="191.1">47</text>
<text x="40.8" y="186.8">43</text>
<text x="40.8" y="189.7">45</text>
<text x="51.3" y="186.8">44</text>
<text x="51.3" y="189.7">46</text>
<text x="58.2" y="188.2">46</text>
<text x="58.2" y="191.1">48</text>
<text x="82.3" y="188.2">45</text>
<text x="82.3" y="191.1">47</text>
<text x="89.1" y="186.8">43</text>
<text x="89.1" y="189.7">45</text>
<text x="99.6" y="186.8">44</text>
<text x="99.6" y="189.7">46</text>
<text x="106.4" y="188.2">46</text>
<text x="106.4" y="191.1">48</text>
<text x="170.9" y="188.2">Title</text>
<text x="270.8" y="190">D</text>
<text x="34" y="193.9">49</text>
<text x="34" y="196.7">51</text>
<text x="40.8" y="192.5">47</text>
<text x="40.8" y="195.3">49</text>
<text x="51.3" y="192.5">48</text>
<text x="51.3" y="195.3">50</text>
<text x="58.2" y="193.9">50</text>
<text x="58.2" y="196.7">52</text>
<text x="82.3" y="193.9">49</text>
<text x="82.3" y="196.7">51</text>
<text x="89.1" y="192.5">47</text>
<text x="89.1" y="195.3">49</text>
<text x="99.6" y="192.5">48</text>
<text x="99.6" y="195.3">50</text>
<text x="106.4" y="193.9">50</text>
<text x="106.4" y="196.7">52</text>
<text x="170.9" y="196.7">Size</text>
<text x="185.1" y="196.7">Number</text>
<text x="241.9" y="196.7">Revision</text>
<text x="40.8" y="198.2">51</text>
<text x="51.3" y="198.2">52</text>
<text x="89.1" y="198.2">51</text>
<text x="99.6" y="198.2">52</text>
<text x="172.3" y="201">A</text>
<text x="170.9" y="205.2">Date:</text>
<text x="170.9" y="208.1">File:</text>
<text x="183.7" y="208.1">C:\Users\..\PAYLOAD-PCB-SCH.SchDocDrawn By:</text>
<text x="183.7" y="205.2">10/19/2020</text>
<text x="227.8" y="205.2">Sheet</text>
<text x="241.1" y="205.2">of</text>
<text x="37.8" y="212.3">1</text>
<text x="105.3" y="212.3">2</text>
<text x="172.8" y="212.3">3</text>
<text x="240.2" y="212.3">4</text>
</g>
<g font-size="2.5" fill="#0e0e0e">
<text x="211.8" y="29">ADC Input Header1</text>
<text x="58.7" y="46.4">IC1</text>
<text x="129.8" y="46.4">IC2</text>
<text x="220.3" y="59.5">R1</text>
<text x="58.7" y="60.6">MCP3421A0T-E_CHVAO</text>
<text x="129.8" y="60.6">MCP3421A0T-E_CHVAO</text>
<text x="129.8" y="69.1">IC3</text>
<text x="220.3" y="67.4">6.8k</text>
<text x="58.7" y="74.8">IC4</text>
<text x="229.2" y="77.7">LM134</text>
<text x="129.8" y="83.3">MCP3421A0T-E_CHVAO</text>
<text x="220.3" y="79.3">R2</text>
<text x="58.7" y="89">MCP3421A0T-E_CHVAO</text>
<text x="220.3" y="87.3">6.8k</text>
<text x="129.8" y="94.7">IC5</text>
<text x="58.7" y="97.5">IC6</text>
<text x="220.3" y="99.2">R3</text>
<text x="229.2" y="97.5">LM134</text>
<text x="220.3" y="107.1">6.8k</text>
<text x="58.7" y="111.7">MCP3421A0T-E_CHVAO</text>
<text x="129.8" y="108.8">MCP3421A0T-E_CHVAO</text>
<text x="229.2" y="117.3">LM134</text>
<text x="38.8" y="123">H1</text>
<text x="87.1" y="123">H2</text>
<text x="220.3" y="121.9">R4</text>
<text x="138" y="128.2">LM1</text>
<text x="220.3" y="129.8">6.8k</text>
<text x="223.2" y="141.7">R5</text>
<text x="229.2" y="140">LM134</text>
<text x="223.2" y="149.6">6.8k</text>
<text x="223.2" y="161.5">R6</text>
<text x="232" y="159.9">LM134</text>
<text x="223.2" y="169.5">6.8k</text>
<text x="232" y="179.7">LM134</text>
</g>
<g font-size="2.5" fill="#262626">
<text x="192.2" y="35.1">Therm1_V</text>
<text x="240.5" y="35.1">Therm1_G</text>
<text x="192.2" y="37.9">Therm2_V</text>
<text x="192.2" y="40.8">Therm3_V</text>
<text x="240.5" y="37.9">Therm2_G</text>
<text x="240.5" y="40.8">Therm3_G</text>
<text x="192.2" y="43.6">Therm4_V</text>
<text x="192.2" y="46.4">Therm5_V</text>
<text x="240.5" y="43.6">Therm4_G</text>
<text x="240.5" y="46.4">Therm5_G</text>
<text x="41.7" y="49.3">Therm1_V</text>
<text x="84.3" y="49.3">Therm1_G</text>
<text x="84.3" y="52.1">3.3V</text>
<text x="112.7" y="49.3">Therm4_V</text>
<text x="155.3" y="52.1">3.3V</text>
<text x="155.3" y="49.3">Therm4_G</text>
<text x="192.2" y="49.3">Therm6_V</text>
<text x="240.5" y="49.3">Therm6_G</text>
<text x="41.7" y="54.9">I2C_2_SCL 3</text>
<text x="84.3" y="54.9">I2C_2_SDA</text>
<text x="112.7" y="54.9">I2C_2_SCL 3</text>
<text x="155.3" y="54.9">I2C_2_SDA</text>
<text x="33.2" y="60.6">GND</text>
<text x="104.2" y="60.6">GND</text>
<text x="112.7" y="72">Therm5_V</text>
<text x="155.3" y="72">Therm5_G</text>
<text x="195.1" y="72">P_Therm1</text>
<text x="243.4" y="72">3.3V</text>
<text x="41.7" y="77.6">Therm2_V</text>
<text x="84.3" y="77.6">Therm2_G</text>
<text x="112.7" y="77.6">I2C_2_SCL 3</text>
<text x="155.3" y="77.6">I2C_2_SDA</text>
<text x="155.3" y="74.8">3.3V</text>
<text x="41.7" y="83.3">I2C_2_SCL 3</text>
<text x="84.3" y="83.3">I2C_2_SDA</text>
<text x="84.3" y="80.5">3.3V</text>
<text x="104.2" y="83.3">GND</text>
<text x="33.2" y="89">GND</text>
<text x="195.1" y="91.8">P_Therm2</text>
<text x="243.4" y="91.8">3.3V</text>
<text x="41.7" y="100.3">Therm3_V</text>
<text x="84.3" y="100.3">Therm3_G</text>
<text x="112.7" y="97.5">Therm6_V</text>
<text x="155.3" y="100.3">3.3V</text>
<text x="155.3" y="97.5">Therm6_G</text>
<text x="41.7" y="106">I2C_2_SCL 3</text>
<text x="84.3" y="106">I2C_2_SDA</text>
<text x="84.3" y="103.2">3.3V</text>
<text x="112.7" y="103.2">I2C_2_SCL 3</text>
<text x="155.3" y="103.2">I2C_2_SDA</text>
<text x="33.2" y="111.7">GND</text>
<text x="104.2" y="108.8">GND</text>
<text x="195.1" y="111.7">P_Therm3</text>
<text x="243.4" y="111.7">3.3V</text>
<text x="166.7" y="134.3">P_Therm1</text>
<text x="166.7" y="137.2">P_Therm2</text>
<text x="197.9" y="134.3">P_Therm4</text>
<text x="243.4" y="134.3">3.3V</text>
<text x="166.7" y="140">P_Therm3</text>
<text x="166.7" y="142.8">P_Therm4</text>
<text x="166.7" y="145.7">P_Therm5</text>
<text x="166.7" y="148.5">P_Therm6</text>
<text x="197.9" y="154.2">P_Therm5</text>
<text x="246.2" y="154.2">3.3V</text>
<text x="15.7" y="167">GND</text>
<text x="24.6" y="162.7">3.3V</text>
<text x="127" y="171.2">GND</text>
<text x="115.5" y="179.7">I2C_2_SDA</text>
<text x="197.9" y="174">P_Therm6</text>
<text x="246.2" y="174">3.3V</text>
<text x="115.5" y="182.5">I2C_2_SCL</text>
</g>
<g font-size="2">
<text x="208.7" y="35.1">1</text>
<text x="237.1" y="35.1">2</text>
<text x="208.7" y="37.9">3</text>
<text x="208.7" y="40.7">5</text>
<text x="214.1" y="36.2">1</text>
<text x="214.1" y="39">3</text>
<text x="214.1" y="41.9">5</text>
<text x="231.6" y="36.2">2</text>
<text x="231.6" y="39">4</text>
<text x="231.6" y="41.9">6</text>
<text x="237.1" y="37.9">4</text>
<text x="237.1" y="40.7">6</text>
<text x="208.7" y="43.6">7</text>
<text x="208.7" y="46.4">9</text>
<text x="214.1" y="44.7">7</text>
<text x="214.1" y="47.5">9</text>
<text x="230.5" y="47.5">10</text>
<text x="231.6" y="44.7">8</text>
<text x="237.1" y="43.6">8</text>
<text x="237.1" y="46.4">10</text>
<text x="207.4" y="49.2">11</text>
<text x="214.1" y="50.4">11</text>
<text x="230.5" y="50.4">12</text>
<text x="237.1" y="49.2">12</text>
<text x="134.8" y="134.3">1</text>
<text x="134.8" y="137.1">3</text>
<text x="140.3" y="135.4">1</text>
<text x="157.8" y="135.4">2</text>
<text x="163.3" y="134.3">2</text>
<text x="163.3" y="137.1">4</text>
<text x="134.8" y="140">5</text>
<text x="134.8" y="142.8">7</text>
<text x="140.3" y="138.3">3</text>
<text x="140.3" y="141.1">5</text>
<text x="140.3" y="143.9">7</text>
<text x="157.8" y="138.3">4</text>
<text x="157.8" y="141.1">6</text>
<text x="157.8" y="143.9">8</text>
<text x="163.3" y="140">6</text>
<text x="163.3" y="142.8">8</text>
<text x="133.6" y="148.5">11</text>
<text x="134.8" y="145.6">9</text>
<text x="140.3" y="146.8">9</text>
<text x="140.3" y="149.6">11</text>
<text x="156.6" y="146.8">10</text>
<text x="156.6" y="149.6">12</text>
<text x="163.3" y="145.6">10</text>
<text x="163.3" y="148.5">12</text>
</g>
</svg>
